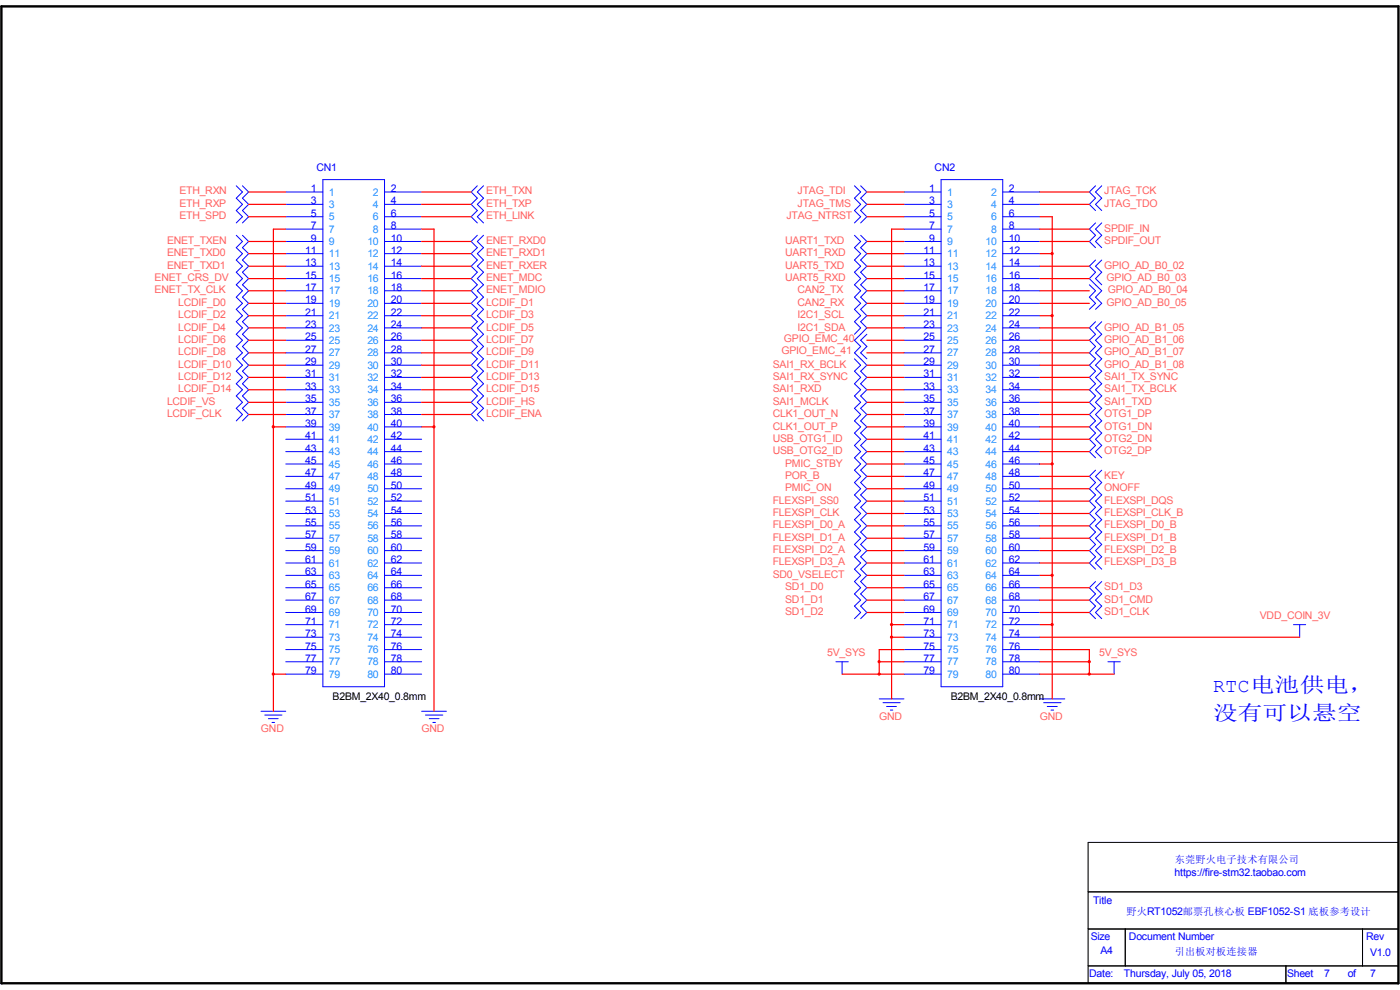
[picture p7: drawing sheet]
<svg xmlns="http://www.w3.org/2000/svg" width="297mm" height="210mm" viewBox="0 0 297 210" stroke-linecap="round" stroke-linejoin="round" font-family="sans-serif">
<g fill="none" stroke="#00f" stroke-width=".21">
<path d="M50.1 39.4l1.3 1.3-1.3 1.3 1.3 1.3-1.3 1.4 1.3 1.3-1.3 1.3M51.4 39.4l1.3 1.3-1.3 1.3 1.3 1.3-1.3 1.4 1.3 1.3-1.3 1.3M68.5 38.1h13.1v107.6h-13.1zM101.3 39.4l-1.4 1.3 1.4 1.3-1.4 1.3 1.4 1.4-1.4 1.3 1.4 1.3M102.6 39.4l-1.3 1.3 1.3 1.3-1.3 1.3 1.3 1.4-1.3 1.3 1.3 1.3M181.3 39.4l1.3 1.3-1.3 1.3 1.3 1.3-1.3 1.4 1.3 1.3-1.3 1.3M182.6 39.4l1.3 1.3-1.3 1.3 1.3 1.3-1.3 1.4 1.3 1.3-1.3 1.3M199.6 38.1h13.1v107.6h-13.1zM232.4 39.4l-1.3 1.3 1.3 1.3-1.3 1.3 1.3 1.4M233.7 39.4l-1.3 1.3 1.3 1.3-1.3 1.3 1.3 1.4M50.1 49.9l1.3 1.3-1.3 1.3 1.3 1.3-1.3 1.4 1.3 1.3-1.3 1.2 1.3 1.4-1.3 1.3 1.3 1.3-1.3 1.3 1.3 1.3-1.3 1.3 1.3 1.4-1.3 1.2 1.3 1.4-1.3 1.3 1.3 1.3-1.3 1.3 1.3 1.3-1.3 1.3 1.3 1.4-1.3 1.2 1.3 1.4-1.3 1.3 1.3 1.3-1.3 1.3 1.3 1.3-1.3 1.3 1.3 1.3-1.3 1.4M51.4 49.9l1.3 1.3-1.3 1.3 1.3 1.3-1.3 1.4 1.3 1.3-1.3 1.2 1.3 1.4-1.3 1.3 1.3 1.3-1.3 1.3 1.3 1.3-1.3 1.3 1.3 1.4-1.3 1.2 1.3 1.4-1.3 1.3 1.3 1.3-1.3 1.3 1.3 1.3-1.3 1.3 1.3 1.4-1.3 1.2 1.3 1.4-1.3 1.3 1.3 1.3-1.3 1.3 1.3 1.3-1.3 1.3 1.3 1.3-1.3 1.4"/>
<path d="M60.6 40.7h7.9M60.6 43.3h7.9M60.6 46h7.9M60.6 48.6h7.9M60.6 51.2h7.9M60.6 53.8h7.9M60.6 56.5h7.9M60.6 59.1h7.9M81.6 40.7h7.9M81.6 43.3h7.9M81.6 46h7.9M81.6 48.6h7.9"/>
<path d="M81.6 51.2h7.9M81.6 53.8h7.9M81.6 56.5h7.9M81.6 59.1h7.9M101.3 49.9l-1.4 1.3 1.4 1.3-1.4 1.3 1.4 1.4-1.4 1.3 1.4 1.2-1.4 1.4 1.4 1.3-1.4 1.3 1.4 1.3-1.4 1.3 1.4 1.3-1.4 1.4 1.4 1.2-1.4 1.4 1.4 1.3-1.4 1.3 1.4 1.3-1.4 1.3 1.4 1.3-1.4 1.4 1.4 1.2-1.4 1.4 1.4 1.3-1.4 1.3 1.4 1.3-1.4 1.3 1.4 1.3-1.4 1.3 1.4 1.4M102.6 49.9l-1.3 1.3 1.3 1.3-1.3 1.3 1.3 1.4-1.3 1.3 1.3 1.2-1.3 1.4 1.3 1.3-1.3 1.3 1.3 1.3-1.3 1.3 1.3 1.3-1.3 1.4 1.3 1.2-1.3 1.4 1.3 1.3-1.3 1.3 1.3 1.3-1.3 1.3 1.3 1.3-1.3 1.4 1.3 1.2-1.3 1.4 1.3 1.3-1.3 1.3 1.3 1.3-1.3 1.3 1.3 1.3-1.3 1.3 1.3 1.4M181.3 49.9l1.3 1.3-1.3 1.3 1.3 1.3-1.3 1.4 1.3 1.3-1.3 1.2 1.3 1.4-1.3 1.3 1.3 1.3-1.3 1.3 1.3 1.3-1.3 1.3 1.3 1.4-1.3 1.2 1.3 1.4-1.3 1.3M182.6 49.9l1.3 1.3-1.3 1.3 1.3 1.3-1.3 1.4 1.3 1.3-1.3 1.2 1.3 1.4-1.3 1.3 1.3 1.3-1.3 1.3 1.3 1.3-1.3 1.3 1.3 1.4-1.3 1.2 1.3 1.4-2.6 2.6 1.3 1.3-1.3 1.3 2.6 2.7-1.3 1.2 1.3 1.4-1.3 1.3 1.3 1.3-1.3 1.3 1.3 1.3-1.3 1.3 1.3 1.3-1.3 1.4 1.3 1.3-1.3 1.3 1.3 1.3-1.3 1.3 1.3 1.3-1.3 1.3 1.3 1.3-1.3 1.3 1.3 1.3-1.3 1.4 1.3 1.3-1.3 1.3 1.3 1.3-1.3 1.3 1.3 1.3-1.3 1.3 1.3 1.3-1.3 1.4 1.3 1.3-1.3 1.3 1.3 1.3-1.3 1.3 1.3 1.3-1.3 1.3 1.3 1.3-1.3 1.4 1.3 1.3-1.3 1.3 1.3 1.3-1.3 1.3 1.3 1.3-1.3 1.3M191.8 40.7h7.8M191.8 43.3h7.8M191.8 46h7.8M191.8 48.6h7.8"/>
<path d="M191.8 51.2h7.8M191.8 53.8h7.8M191.8 56.5h7.8M191.8 59.1h7.8M212.7 40.7h7.9M212.7 43.3h7.9M212.7 46h7.9M212.7 48.6h7.9M212.7 51.2h7.9M212.7 53.8h7.9M212.7 56.5h7.9M212.7 59.1h7.9"/>
<path d="M232.4 47.3l-1.3 1.3 1.3 1.3-1.3 1.3 1.3 1.3M232.4 55.2l-1.3 1.3 1.3 1.2-1.3 1.4 2.6 2.6-1.3 1.3 1.3 1.3-1.3 1.3M233.7 55.2l-1.3 1.3 1.3 1.2-1.3 1.4 1.3 1.3M233.7 47.3l-1.3 1.3 1.3 1.3-1.3 1.3 1.3 1.3M60.6 61.7h7.9M60.6 64.3h7.9M60.6 67h7.9M60.6 69.6h7.9M60.6 72.2h7.9M60.6 74.8h7.9M60.6 77.5h7.9M81.6 61.7h7.9"/>
<path d="M81.6 64.3h7.9M81.6 67h7.9M81.6 69.6h7.9M81.6 72.2h7.9M81.6 74.8h7.9M81.6 77.5h7.9M181.3 76.1l1.3 1.4-1.3 1.2 1.3 1.4-1.3 1.3 1.3 1.3-1.3 1.3 1.3 1.3-1.3 1.3 1.3 1.3-1.3 1.4 1.3 1.3-1.3 1.3 1.3 1.3-1.3 1.3 1.3 1.3-1.3 1.3 1.3 1.3-1.3 1.3 1.3 1.3-1.3 1.4 1.3 1.3-1.3 1.3 1.3 1.3-1.3 1.3 1.3 1.3-1.3 1.3 1.3 1.3-1.3 1.4 1.3 1.3-1.3 1.3 1.3 1.3-1.3 1.3 1.3 1.3-1.3 1.3 1.3 1.3-1.3 1.4 1.3 1.3-1.3 1.3 1.3 1.3-1.3 1.3 1.3 1.3-1.3 1.3M183.9 70.9l-1.3 1.3 1.3 1.3-1.3 1.3 1.3 1.3M191.8 61.7h7.8M191.8 64.3h7.8M191.8 67h7.8M191.8 69.6h7.8"/>
<path d="M191.8 72.2h7.8M191.8 74.8h7.8M191.8 77.5h7.8M212.7 61.7h7.9M212.7 64.3h7.9M212.7 67h7.9M212.7 69.6h7.9M212.7 72.2h7.9M212.7 74.8h7.9M212.7 77.5h7.9M231.1 60.4l1.3 1.3-1.3 1.3 1.3 1.3-1.3 1.3M232.4 68.2l-1.3 1.4 1.3 1.3-1.3 1.3 1.3 1.3-1.3 1.3 1.3 1.3-1.3 1.4 1.3 1.2-1.3 1.4 1.3 1.3-1.3 1.3 1.3 1.3-1.3 1.3 1.3 1.3-1.3 1.3 1.3 1.4-1.3 1.3 1.3 1.3-1.3 1.3 1.3 1.3-1.3 1.3 1.3 1.3"/>
<path d="M233.7 68.2l-1.3 1.4 1.3 1.3-1.3 1.3 1.3 1.3-1.3 1.3 1.3 1.3-1.3 1.4 1.3 1.2-1.3 1.4 1.3 1.3-1.3 1.3 1.3 1.3-1.3 1.3 1.3 1.3-1.3 1.3 1.3 1.4-1.3 1.3 1.3 1.3-1.3 1.3 1.3 1.3-1.3 1.3 1.3 1.3M60.6 80.1h7.9M60.6 82.7h7.9M60.6 85.3h7.9M60.6 87.9h7.9M60.6 90.6h7.9M60.6 93.2h7.9M60.6 95.8h7.9M60.6 98.4h7.9M81.6 80.1h7.9M81.6 82.7h7.9M81.6 85.3h7.9"/>
<path d="M81.6 87.9h7.9M81.6 90.6h7.9M81.6 93.2h7.9M81.6 95.8h7.9M81.6 98.4h7.9M191.8 80.1h7.8M191.8 82.7h7.8M191.8 85.3h7.8M191.8 87.9h7.8M191.8 90.6h7.8M191.8 93.2h7.8M191.8 95.8h7.8"/>
<path d="M191.8 98.4h7.8M212.7 80.1h7.9M212.7 82.7h7.9M212.7 85.3h7.9M212.7 87.9h7.9M212.7 90.6h7.9M212.7 93.2h7.9M212.7 95.8h7.9M212.7 98.4h7.9M232.4 99.7l-1.3 1.3 1.3 1.4-1.3 1.3 1.3 1.3-1.3 1.3 1.3 1.3-1.3 1.3 1.3 1.3-1.3 1.3 1.3 1.4-1.3 1.3 1.3 1.3-1.3 1.3 1.3 1.3-1.3 1.3 1.3 1.3M233.7 99.7l-1.3 1.3 1.3 1.4-1.3 1.3 1.3 1.3-1.3 1.3 1.3 1.3-1.3 1.3 1.3 1.3-1.3 1.3 1.3 1.4-1.3 1.3 1.3 1.3-1.3 1.3 1.3 1.3-1.3 1.3 1.3 1.3M60.6 101h7.9"/>
<path d="M60.6 103.7h7.9M60.6 106.3h7.9M60.6 108.9h7.9M60.6 111.5h7.9M60.6 114.2h7.9M60.6 116.8h7.9M60.6 119.4h7.9M81.6 101h7.9M81.6 103.7h7.9M81.6 106.3h7.9M81.6 108.9h7.9M81.6 111.5h7.9"/>
<path d="M81.6 114.2h7.9M81.6 116.8h7.9M81.6 119.4h7.9M191.8 101h7.8M191.8 103.7h7.8M191.8 106.3h7.8M191.8 108.9h7.8M191.8 111.5h7.8M191.8 114.2h7.8M191.8 116.8h7.8M191.8 119.4h7.8M212.7 101h7.9"/>
<path d="M212.7 103.7h7.9M212.7 106.3h7.9M212.7 108.9h7.9M212.7 111.5h7.9M212.7 114.2h7.9M212.7 116.8h7.9M212.7 119.4h7.9M60.6 122h7.9M60.6 124.7h7.9M60.6 127.3h7.9M60.6 129.9h7.9M60.6 132.5h7.9"/>
<path d="M60.6 135.2h7.9M60.6 137.8h7.9M81.6 122h7.9M81.6 124.7h7.9M81.6 127.3h7.9M81.6 129.9h7.9M81.6 132.5h7.9M81.6 135.2h7.9M81.6 137.8h7.9M191.8 122h7.8M191.8 124.7h7.8M191.8 127.3h7.8"/>
<path d="M191.8 129.9h7.8M191.8 132.5h7.8M191.8 135.2h7.8M191.8 137.8h7.8M212.7 122h7.9M212.7 124.7h7.9M212.7 127.3h7.9M212.7 129.9h7.9M212.7 132.5h7.9M212.7 135.2h7.9M212.7 137.8h7.9M232.4 123.4l-1.3 1.3 1.3 1.3-1.3 1.3 1.3 1.3-1.3 1.3 1.3 1.3"/>
<path d="M233.7 123.4l-1.3 1.3 1.3 1.3-1.3 1.3 1.3 1.3-1.3 1.3 1.3 1.3M274.4 132.5h2.6M275.7 132.5v2.7M55.4 150.9h5.2M56.2 151.7h3.6M56.9 152.4h2.1M57.7 153.2h.6M60.6 140.4h7.9M60.6 143h7.9M81.6 140.4h7.9M81.6 143h7.9M89.5 150.9h5.2"/>
<path d="M90.3 151.7h3.6M91.1 152.4h2M91.8 153.2h.6M177.3 140.4h2.7M178.6 140.4v2.6M186.5 148.3h5.3M187.3 149.1h3.7M188.1 149.9h2.1M188.9 150.6h.5M191.8 140.4h7.8M191.8 143h7.8M212.7 140.4h7.9"/>
<path d="M212.7 143h7.9M220.6 148.3h5.3M221.4 149.1h3.7M222.2 149.9h2.1M223 150.6h.5M235 140.4h2.7M236.3 140.4v2.6"/>
</g>
<g fill="none" stroke="#f00" stroke-width=".25">
<path d="M52.7 59.1h7.9M52.7 56.5h7.9M52.7 51.2h7.9M52.7 53.8h7.9M52.7 46h7.9M52.7 43.3h7.9M52.7 40.7h7.9M60.6 48.6h-2.6v102.3M89.5 59.1h10.4M89.5 56.5h10.4M89.5 51.2h10.4M89.5 53.8h10.4"/>
<path d="M89.5 46h10.4M89.5 48.6h2.6v102.3M89.5 43.3h10.4M89.5 40.7h10.4M183.9 59.1h7.9M183.9 56.5h7.9M183.9 51.2h7.9M183.9 53.8h7.9M183.9 46h7.9M183.9 43.3h7.9M183.9 40.7h7.9M191.8 48.6h-2.7v99.7"/>
<path d="M220.6 59.1h10.5M220.6 56.5h10.5M220.6 51.2h10.5M220.6 53.8h2.6M220.6 46h2.6v102.3M220.6 48.6h10.5M220.6 43.3h10.5M220.6 40.7h10.5M52.7 64.3h7.9M52.7 61.7h7.9M52.7 77.5h7.9M52.7 72.2h7.9"/>
<path d="M52.7 69.6h7.9M52.7 74.8h7.9M52.7 67h7.9M89.5 64.3h10.4M89.5 61.7h10.4M89.5 77.5h10.4M89.5 72.2h10.4M89.5 69.6h10.4M89.5 74.8h10.4M89.5 67h10.4M183.9 64.3h7.9M183.9 61.7h7.9"/>
<path d="M183.9 77.5h7.9M183.9 72.2h7.9M183.9 69.6h7.9M183.9 74.8h7.9M183.9 67h7.9M220.6 64.3h10.5M220.6 61.7h10.5M220.6 77.5h10.5M220.6 72.2h10.5M220.6 69.6h10.5M220.6 74.8h10.5M220.6 67h2.6"/>
<path d="M52.7 87.9h7.9M52.7 82.7h7.9M52.7 80.1h7.9M52.7 85.3h7.9M58 90.6h2.6M89.5 87.9h10.4M89.5 82.7h10.4M89.5 80.1h10.4M89.5 85.3h10.4M89.5 90.6h2.6M183.9 87.9h7.9M183.9 82.7h7.9"/>
<path d="M183.9 80.1h7.9M183.9 85.3h7.9M183.9 95.8h7.9M183.9 93.2h7.9M183.9 90.6h7.9M183.9 98.4h7.9M220.6 87.9h10.5M220.6 82.7h10.5M220.6 80.1h10.5M220.6 85.3h10.5M220.6 95.8h10.5M220.6 93.2h10.5"/>
<path d="M220.6 90.6h10.5M220.6 98.4h2.6M183.9 103.7h7.9M183.9 101h7.9M183.9 119.4h7.9M183.9 116.8h7.9M183.9 114.2h7.9M183.9 111.5h7.9M183.9 108.9h7.9M183.9 106.3h7.9M220.6 103.7h10.5M220.6 101h10.5"/>
<path d="M220.6 119.4h10.5M220.6 116.8h10.5M220.6 114.2h10.5M220.6 111.5h10.5M220.6 108.9h10.5M220.6 106.3h10.5M183.9 124.7h7.9M183.9 129.9h7.9M183.9 127.3h7.9M183.9 122h7.9M189.1 135.2h2.7M189.1 132.5h2.7"/>
<path d="M191.8 137.8h-5.3v5.2M220.6 124.7h10.5M220.6 137.8h10.5v5.2M220.6 135.2h55.1M220.6 129.9h10.5M220.6 127.3h10.5M220.6 122h2.6M220.6 132.5h2.6M58 143h2.6M178.6 143h13.2M186.5 140.4h5.3M220.6 140.4h10.5"/>
<path d="M220.6 143h15.7"/>
</g>
<g fill="#f00" stroke="#f00" stroke-width=".21">
<circle cx="186.5" cy="143" r=".23"/>
<circle cx="231.1" cy="143" r=".23"/>
<circle cx="231.1" cy="140.4" r=".23"/>
<circle cx="186.5" cy="140.4" r=".23"/>
<circle cx="92.1" cy="90.5" r=".23"/>
<circle cx="189.1" cy="135.1" r=".23"/>
<circle cx="223.2" cy="132.5" r=".23"/>
<circle cx="189.1" cy="132.5" r=".23"/>
<circle cx="223.2" cy="67" r=".23"/>
<circle cx="223.2" cy="53.8" r=".23"/>
<circle cx="58" cy="90.5" r=".23"/>
<circle cx="58" cy="143" r=".23"/>
<circle cx="223.2" cy="122" r=".23"/>
<circle cx="223.2" cy="98.4" r=".23"/>
</g>
<path d="M.3 1.4h296.4v207.2h-296.4z" fill="none" stroke="#000" stroke-width=".51"/>
<path d="M230.8 178.7h65.9v29.9h-65.9zM230.8 189.2h65.9M230.8 197.1h65.9M238.7 197.1v7.8M289.1 197.1v7.8M230.8 204.9h65.9M272.8 204.9v3.7" fill="none" stroke="#000" stroke-width=".21"/>
<text font-size="4.4" fill="#00f" x="257.3" y="152.7">没有可以悬空</text>
<text font-size="4.1" fill="#00f" x="257.4" y="146.7">RTC电池供电，</text>
<g font-size="2.2" fill="#ff6060">
<text x="38.1" y="41.2">ETH_RXN</text>
<text x="103.1" y="41.2">ETH_TXN</text>
<text x="169.2" y="41.2">JTAG_TDI</text>
<text x="234.3" y="41.2">JTAG_TCK</text>
<text x="38.1" y="43.9">ETH_RXP</text>
<text x="38.1" y="46.5">ETH_SPD</text>
<text x="103.1" y="43.9">ETH_TXP</text>
<text x="103.1" y="46.5">ETH_LINK</text>
<text x="166.8" y="46.5">JTAG_NTRST</text>
<text x="169.2" y="43.9">JTAG_TMS</text>
<text x="234.3" y="43.9">JTAG_TDO</text>
<text x="35.4" y="51.7">ENET_TXEN</text>
<text x="103.1" y="51.7">ENET_RXD0</text>
<text x="166.6" y="51.7">UART1_TXD</text>
<text x="234.3" y="49.1">SPDIF_IN</text>
<text x="234.3" y="51.7">SPDIF_OUT</text>
<text x="32.8" y="59.6">ENET_CRS_DV</text>
<text x="35.4" y="54.4">ENET_TXD0</text>
<text x="35.4" y="57">ENET_TXD1</text>
<text x="103.1" y="57">ENET_RXER</text>
<text x="103.1" y="59.6">ENET_MDC</text>
<text x="103.1" y="54.4">ENET_RXD1</text>
<text x="166.6" y="54.4">UART1_RXD</text>
<text x="166.6" y="57">UART5_TXD</text>
<text x="166.6" y="59.6">UART5_RXD</text>
<text x="234.3" y="57">GPIO_AD_B0_02</text>
<text x="234.8" y="59.6">GPIO_AD_B0_03</text>
<text x="32.8" y="62.2">ENET_TX_CLK</text>
<text x="37.8" y="64.9">LCDIF_D0</text>
<text x="103.1" y="64.9">LCDIF_D1</text>
<text x="103.1" y="62.2">ENET_MDIO</text>
<text x="169.2" y="62.2">CAN2_TX</text>
<text x="169.2" y="64.9">CAN2_RX</text>
<text x="234.8" y="64.9">GPIO_AD_B0_05</text>
<text x="235" y="62.2">GPIO_AD_B0_04</text>
<text x="37.8" y="67.5">LCDIF_D2</text>
<text x="37.8" y="70.1">LCDIF_D4</text>
<text x="103.1" y="67.5">LCDIF_D3</text>
<text x="103.1" y="70.1">LCDIF_D5</text>
<text x="169.2" y="67.5">I2C1_SCL</text>
<text x="169.2" y="70.1">I2C1_SDA</text>
<text x="234.3" y="70.1">GPIO_AD_B1_05</text>
<text x="37.8" y="72.7">LCDIF_D6</text>
<text x="37.8" y="75.4">LCDIF_D8</text>
<text x="37.8" y="78">LCDIF_D10</text>
<text x="103.1" y="72.7">LCDIF_D7</text>
<text x="103.1" y="75.4">LCDIF_D9</text>
<text x="103.1" y="78">LCDIF_D11</text>
<text x="163.9" y="78">SAI1_RX_BCLK</text>
<text x="165.8" y="75.1">GPIO_EMC_41</text>
<text x="166.3" y="72.5">GPIO_EMC_40</text>
<text x="234.3" y="78">GPIO_AD_B1_08</text>
<text x="234.3" y="72.7">GPIO_AD_B1_06</text>
<text x="234.3" y="75.4">GPIO_AD_B1_07</text>
<text x="37.8" y="80.6">LCDIF_D12</text>
<text x="37.8" y="83.2">LCDIF_D14</text>
<text x="103.1" y="80.6">LCDIF_D13</text>
<text x="103.1" y="83.2">LCDIF_D15</text>
<text x="163.9" y="80.6">SAI1_RX_SYNC</text>
<text x="163.9" y="83.2">SAI1_RXD</text>
<text x="234.3" y="80.6">SAI1_TX_SYNC</text>
<text x="234.3" y="83.2">SAI1_TX_BCLK</text>
<text x="35.4" y="88.5">LCDIF_CLK</text>
<text x="35.4" y="85.9">LCDIF_VS</text>
<text x="103.1" y="85.9">LCDIF_HS</text>
<text x="103.1" y="88.5">LCDIF_ENA</text>
<text x="163.9" y="88.5">CLK1_OUT_N</text>
<text x="163.9" y="85.9">SAI1_MCLK</text>
<text x="234.3" y="88.5">OTG1_DP</text>
<text x="234.3" y="85.9">SAI1_TXD</text>
<text x="163.9" y="91.1">CLK1_OUT_P</text>
<text x="163.9" y="93.7">USB_OTG1_ID</text>
<text x="234.3" y="91.1">OTG1_DN</text>
<text x="234.3" y="93.7">OTG2_DN</text>
<text x="163.9" y="96.3">USB_OTG2_ID</text>
<text x="166.6" y="99">PMIC_STBY</text>
<text x="166.6" y="101.6">POR_B</text>
<text x="234.3" y="96.3">OTG2_DP</text>
<text x="234.3" y="101.6">KEY</text>
<text x="163.9" y="106.8">FLEXSPI_SS0</text>
<text x="166.6" y="104.2">PMIC_ON</text>
<text x="234.3" y="106.8">FLEXSPI_DQS</text>
<text x="234.3" y="104.2">ONOFF</text>
<text x="163.9" y="109.5">FLEXSPI_CLK</text>
<text x="163.9" y="112.1">FLEXSPI_D0_A</text>
<text x="234.3" y="109.5">FLEXSPI_CLK_B</text>
<text x="234.3" y="112.1">FLEXSPI_D0_B</text>
<text x="163.9" y="114.7">FLEXSPI_D1_A</text>
<text x="163.9" y="117.3">FLEXSPI_D2_A</text>
<text x="163.9" y="119.9">FLEXSPI_D3_A</text>
<text x="234.3" y="114.7">FLEXSPI_D1_B</text>
<text x="234.3" y="117.3">FLEXSPI_D2_B</text>
<text x="234.3" y="119.9">FLEXSPI_D3_B</text>
<text x="163.9" y="122.6">SD0_VSELECT</text>
<text x="166.6" y="125.2">SD1_D0</text>
<text x="234.3" y="125.2">SD1_D3</text>
<text x="166.6" y="127.8">SD1_D1</text>
<text x="166.6" y="130.4">SD1_D2</text>
<text x="234.3" y="127.8">SD1_CMD</text>
<text x="234.3" y="130.4">SD1_CLK</text>
<text x="267.3" y="131.2">VDD_COIN_3V</text>
<text x="175.5" y="139.1">5V_SYS</text>
<text x="233.2" y="139.1">5V_SYS</text>
<text x="55.4" y="155.4">GND</text>
<text x="89.4" y="155.4">GND</text>
<text x="186.5" y="152.7">GND</text>
<text x="220.6" y="152.7">GND</text>
</g>
<g font-size="2.2" fill="#00f">
<text x="66" y="40.7">1</text>
<text x="67.1" y="36.3">CN1</text>
<text x="82.9" y="40.7">2</text>
<text x="197.1" y="40.7">1</text>
<text x="198.3" y="36.3">CN2</text>
<text x="214" y="40.7">2</text>
<text x="66" y="43.4">3</text>
<text x="66" y="46">5</text>
<text x="82.9" y="43.4">4</text>
<text x="82.9" y="46">6</text>
<text x="197.1" y="43.4">3</text>
<text x="197.1" y="46">5</text>
<text x="214" y="43.4">4</text>
<text x="214" y="46">6</text>
<text x="64.8" y="53.8">11</text>
<text x="66" y="48.6">7</text>
<text x="66" y="51.2">9</text>
<text x="82.9" y="48.6">8</text>
<text x="82.9" y="51.2">10</text>
<text x="82.9" y="53.8">12</text>
<text x="195.9" y="53.8">11</text>
<text x="197.1" y="48.6">7</text>
<text x="197.1" y="51.2">9</text>
<text x="214" y="48.6">8</text>
<text x="214" y="51.2">10</text>
<text x="214" y="53.8">12</text>
<text x="64.8" y="56.5">13</text>
<text x="64.8" y="59.1">15</text>
<text x="82.9" y="56.5">14</text>
<text x="82.9" y="59.1">16</text>
<text x="195.9" y="56.5">13</text>
<text x="195.9" y="59.1">15</text>
<text x="214" y="56.5">14</text>
<text x="214" y="59.1">16</text>
<text x="64.8" y="61.7">17</text>
<text x="64.8" y="64.4">19</text>
<text x="82.9" y="61.7">18</text>
<text x="82.9" y="64.4">20</text>
<text x="195.9" y="61.7">17</text>
<text x="195.9" y="64.4">19</text>
<text x="214" y="61.7">18</text>
<text x="214" y="64.4">20</text>
<text x="64.8" y="67">21</text>
<text x="64.8" y="69.6">23</text>
<text x="82.9" y="67">22</text>
<text x="82.9" y="69.6">24</text>
<text x="195.9" y="67">21</text>
<text x="195.9" y="69.6">23</text>
<text x="214" y="67">22</text>
<text x="214" y="69.6">24</text>
<text x="64.8" y="72.2">25</text>
<text x="64.8" y="74.9">27</text>
<text x="64.8" y="77.5">29</text>
<text x="82.9" y="72.2">26</text>
<text x="82.9" y="74.9">28</text>
<text x="82.9" y="77.5">30</text>
<text x="195.9" y="72.2">25</text>
<text x="195.9" y="74.9">27</text>
<text x="195.9" y="77.5">29</text>
<text x="214" y="72.2">26</text>
<text x="214" y="74.9">28</text>
<text x="214" y="77.5">30</text>
<text x="64.8" y="80.1">31</text>
<text x="64.8" y="82.7">33</text>
<text x="82.9" y="80.1">32</text>
<text x="82.9" y="82.7">34</text>
<text x="195.9" y="80.1">31</text>
<text x="195.9" y="82.7">33</text>
<text x="214" y="80.1">32</text>
<text x="214" y="82.7">34</text>
<text x="64.8" y="85.4">35</text>
<text x="64.8" y="87.9">37</text>
<text x="82.9" y="85.4">36</text>
<text x="82.9" y="87.9">38</text>
<text x="195.9" y="85.4">35</text>
<text x="195.9" y="87.9">37</text>
<text x="214" y="85.4">36</text>
<text x="214" y="87.9">38</text>
<text x="64.8" y="90.6">39</text>
<text x="64.8" y="93.2">41</text>
<text x="64.8" y="95.8">43</text>
<text x="82.9" y="90.6">40</text>
<text x="82.9" y="93.2">42</text>
<text x="82.9" y="95.8">44</text>
<text x="195.9" y="90.6">39</text>
<text x="195.9" y="93.2">41</text>
<text x="195.9" y="95.8">43</text>
<text x="214" y="90.6">40</text>
<text x="214" y="93.2">42</text>
<text x="214" y="95.8">44</text>
<text x="64.8" y="98.4">45</text>
<text x="64.8" y="101.1">47</text>
<text x="82.9" y="98.4">46</text>
<text x="82.9" y="101.1">48</text>
<text x="195.9" y="98.4">45</text>
<text x="195.9" y="101.1">47</text>
<text x="214" y="98.4">46</text>
<text x="214" y="101.1">48</text>
<text x="64.8" y="103.7">49</text>
<text x="64.8" y="106.3">51</text>
<text x="82.9" y="103.7">50</text>
<text x="82.9" y="106.3">52</text>
<text x="195.9" y="103.7">49</text>
<text x="195.9" y="106.3">51</text>
<text x="214" y="103.7">50</text>
<text x="214" y="106.3">52</text>
<text x="64.8" y="108.9">53</text>
<text x="64.8" y="111.6">55</text>
<text x="82.9" y="108.9">54</text>
<text x="82.9" y="111.6">56</text>
<text x="195.9" y="108.9">53</text>
<text x="195.9" y="111.6">55</text>
<text x="214" y="108.9">54</text>
<text x="214" y="111.6">56</text>
<text x="64.8" y="114.2">57</text>
<text x="64.8" y="116.8">59</text>
<text x="64.8" y="119.4">61</text>
<text x="82.9" y="114.2">58</text>
<text x="82.9" y="116.8">60</text>
<text x="82.9" y="119.4">62</text>
<text x="195.9" y="114.2">57</text>
<text x="195.9" y="116.8">59</text>
<text x="195.9" y="119.4">61</text>
<text x="214" y="114.2">58</text>
<text x="214" y="116.8">60</text>
<text x="214" y="119.4">62</text>
<text x="64.8" y="122.1">63</text>
<text x="64.8" y="124.7">65</text>
<text x="82.9" y="122.1">64</text>
<text x="82.9" y="124.7">66</text>
<text x="195.9" y="122.1">63</text>
<text x="195.9" y="124.7">65</text>
<text x="214" y="122.1">64</text>
<text x="214" y="124.7">66</text>
<text x="64.8" y="127.3">67</text>
<text x="64.8" y="129.9">69</text>
<text x="82.9" y="127.3">68</text>
<text x="82.9" y="129.9">70</text>
<text x="195.9" y="127.3">67</text>
<text x="195.9" y="129.9">69</text>
<text x="214" y="127.3">68</text>
<text x="214" y="129.9">70</text>
<text x="64.8" y="132.5">71</text>
<text x="64.8" y="135.2">73</text>
<text x="64.8" y="137.8">75</text>
<text x="82.9" y="132.5">72</text>
<text x="82.9" y="135.2">74</text>
<text x="82.9" y="137.8">76</text>
<text x="195.9" y="132.5">71</text>
<text x="195.9" y="135.2">73</text>
<text x="195.9" y="137.8">75</text>
<text x="214" y="132.5">72</text>
<text x="214" y="135.2">74</text>
<text x="214" y="137.8">76</text>
<text x="64.8" y="140.4">77</text>
<text x="64.8" y="143">79</text>
<text x="82.9" y="140.4">78</text>
<text x="82.9" y="143">80</text>
<text x="195.9" y="140.4">77</text>
<text x="195.9" y="143">79</text>
<text x="214" y="140.4">78</text>
<text x="214" y="143">80</text>
<text x="249.2" y="185.8">https://fire-stm32.taobao.com</text>
<text x="249.2" y="183.1">东莞野火电子技术有限公司</text>
<text x="231.9" y="191.8">Title</text>
<text x="239" y="194.2">野火RT1052邮票孔核心板 EBF1052-S1 底板参考设计</text>
<text x="231.4" y="199.4">Size</text>
<text x="233.5" y="202.3">A4</text>
<text x="239.5" y="199.4">Document Number</text>
<text x="249.2" y="202.6">引出板对板连接器</text>
<text x="289.8" y="199.4">Rev</text>
<text x="290.6" y="202.8">V1.0</text>
<text x="231.1" y="207.3">Date:</text>
<text x="238.4" y="207.3">Thursday, July 05, 2018</text>
<text x="273" y="207.3">Sheet</text>
<text x="280.9" y="207.3">7</text>
<text x="285.9" y="207.3">of</text>
<text x="290.6" y="207.3">7</text>
</g>
<g font-size="2.2" fill="#2291ff">
<text x="69.8" y="41.5">1</text>
<text x="79.1" y="41.5">2</text>
<text x="200.9" y="41.5">1</text>
<text x="210.3" y="41.5">2</text>
<text x="69.8" y="44.1">3</text>
<text x="69.8" y="46.7">5</text>
<text x="79.1" y="44.1">4</text>
<text x="79.1" y="46.7">6</text>
<text x="200.9" y="44.1">3</text>
<text x="200.9" y="46.7">5</text>
<text x="210.3" y="44.1">4</text>
<text x="210.3" y="46.7">6</text>
<text x="69.8" y="49.4">7</text>
<text x="69.8" y="52">9</text>
<text x="77.9" y="52">10</text>
<text x="79.1" y="49.4">8</text>
<text x="200.9" y="49.4">7</text>
<text x="200.9" y="52">9</text>
<text x="209.1" y="52">10</text>
<text x="210.3" y="49.4">8</text>
<text x="69.8" y="54.6">11</text>
<text x="69.8" y="57.2">13</text>
<text x="69.8" y="59.9">15</text>
<text x="77.9" y="54.6">12</text>
<text x="77.9" y="57.2">14</text>
<text x="77.9" y="59.9">16</text>
<text x="200.9" y="54.6">11</text>
<text x="200.9" y="57.2">13</text>
<text x="200.9" y="59.9">15</text>
<text x="209.1" y="54.6">12</text>
<text x="209.1" y="57.2">14</text>
<text x="209.1" y="59.9">16</text>
<text x="69.8" y="62.4">17</text>
<text x="69.8" y="65.1">19</text>
<text x="77.9" y="62.4">18</text>
<text x="77.9" y="65.1">20</text>
<text x="200.9" y="62.4">17</text>
<text x="200.9" y="65.1">19</text>
<text x="209.1" y="62.4">18</text>
<text x="209.1" y="65.1">20</text>
<text x="69.8" y="67.7">21</text>
<text x="69.8" y="70.3">23</text>
<text x="77.9" y="67.7">22</text>
<text x="77.9" y="70.3">24</text>
<text x="200.9" y="67.7">21</text>
<text x="200.9" y="70.3">23</text>
<text x="209.1" y="67.7">22</text>
<text x="209.1" y="70.3">24</text>
<text x="69.8" y="72.9">25</text>
<text x="69.8" y="75.6">27</text>
<text x="77.9" y="72.9">26</text>
<text x="77.9" y="75.6">28</text>
<text x="200.9" y="72.9">25</text>
<text x="200.9" y="75.6">27</text>
<text x="209.1" y="72.9">26</text>
<text x="209.1" y="75.6">28</text>
<text x="69.8" y="78.2">29</text>
<text x="69.8" y="80.8">31</text>
<text x="69.8" y="83.4">33</text>
<text x="77.9" y="78.2">30</text>
<text x="77.9" y="80.8">32</text>
<text x="77.9" y="83.4">34</text>
<text x="200.9" y="78.2">29</text>
<text x="200.9" y="80.8">31</text>
<text x="200.9" y="83.4">33</text>
<text x="209.1" y="78.2">30</text>
<text x="209.1" y="80.8">32</text>
<text x="209.1" y="83.4">34</text>
<text x="69.8" y="86.1">35</text>
<text x="69.8" y="88.7">37</text>
<text x="77.9" y="86.1">36</text>
<text x="77.9" y="88.7">38</text>
<text x="200.9" y="86.1">35</text>
<text x="200.9" y="88.7">37</text>
<text x="209.1" y="86.1">36</text>
<text x="209.1" y="88.7">38</text>
<text x="69.8" y="91.3">39</text>
<text x="69.8" y="93.9">41</text>
<text x="77.9" y="91.3">40</text>
<text x="77.9" y="93.9">42</text>
<text x="200.9" y="91.3">39</text>
<text x="200.9" y="93.9">41</text>
<text x="209.1" y="91.3">40</text>
<text x="209.1" y="93.9">42</text>
<text x="69.8" y="96.6">43</text>
<text x="69.8" y="99.2">45</text>
<text x="69.8" y="101.8">47</text>
<text x="77.9" y="96.6">44</text>
<text x="77.9" y="99.2">46</text>
<text x="77.9" y="101.8">48</text>
<text x="200.9" y="96.6">43</text>
<text x="200.9" y="99.2">45</text>
<text x="200.9" y="101.8">47</text>
<text x="209.1" y="96.6">44</text>
<text x="209.1" y="99.2">46</text>
<text x="209.1" y="101.8">48</text>
<text x="69.8" y="104.4">49</text>
<text x="69.8" y="107.1">51</text>
<text x="77.9" y="104.4">50</text>
<text x="77.9" y="107.1">52</text>
<text x="200.9" y="104.4">49</text>
<text x="200.9" y="107.1">51</text>
<text x="209.1" y="104.4">50</text>
<text x="209.1" y="107.1">52</text>
<text x="69.8" y="109.7">53</text>
<text x="69.8" y="112.3">55</text>
<text x="77.9" y="109.7">54</text>
<text x="77.9" y="112.3">56</text>
<text x="200.9" y="109.7">53</text>
<text x="200.9" y="112.3">55</text>
<text x="209.1" y="109.7">54</text>
<text x="209.1" y="112.3">56</text>
<text x="69.8" y="114.9">57</text>
<text x="69.8" y="117.6">59</text>
<text x="77.9" y="114.9">58</text>
<text x="77.9" y="117.6">60</text>
<text x="200.9" y="114.9">57</text>
<text x="200.9" y="117.6">59</text>
<text x="209.1" y="114.9">58</text>
<text x="209.1" y="117.6">60</text>
<text x="69.8" y="120.2">61</text>
<text x="69.8" y="122.8">63</text>
<text x="69.8" y="125.4">65</text>
<text x="77.9" y="120.2">62</text>
<text x="77.9" y="122.8">64</text>
<text x="77.9" y="125.4">66</text>
<text x="200.9" y="120.2">61</text>
<text x="200.9" y="122.8">63</text>
<text x="200.9" y="125.4">65</text>
<text x="209.1" y="120.2">62</text>
<text x="209.1" y="122.8">64</text>
<text x="209.1" y="125.4">66</text>
<text x="69.8" y="128.1">67</text>
<text x="69.8" y="130.7">69</text>
<text x="77.9" y="128.1">68</text>
<text x="77.9" y="130.7">70</text>
<text x="200.9" y="128.1">67</text>
<text x="200.9" y="130.7">69</text>
<text x="209.1" y="128.1">68</text>
<text x="209.1" y="130.7">70</text>
<text x="69.8" y="133.3">71</text>
<text x="69.8" y="135.9">73</text>
<text x="77.9" y="133.3">72</text>
<text x="77.9" y="135.9">74</text>
<text x="200.9" y="133.3">71</text>
<text x="200.9" y="135.9">73</text>
<text x="209.1" y="133.3">72</text>
<text x="209.1" y="135.9">74</text>
<text x="69.8" y="138.6">75</text>
<text x="69.8" y="141.1">77</text>
<text x="69.8" y="143.8">79</text>
<text x="77.9" y="138.6">76</text>
<text x="77.9" y="141.1">78</text>
<text x="77.9" y="143.8">80</text>
<text x="200.9" y="138.6">75</text>
<text x="200.9" y="141.1">77</text>
<text x="200.9" y="143.8">79</text>
<text x="209.1" y="138.6">76</text>
<text x="209.1" y="141.1">78</text>
<text x="209.1" y="143.8">80</text>
</g>
<g font-size="2.2">
<text x="70.6" y="148.5">B2BM_2X40_0.8mm</text>
<text x="201.7" y="148.5">B2BM_2X40_0.8mm</text>
</g>
</svg>
